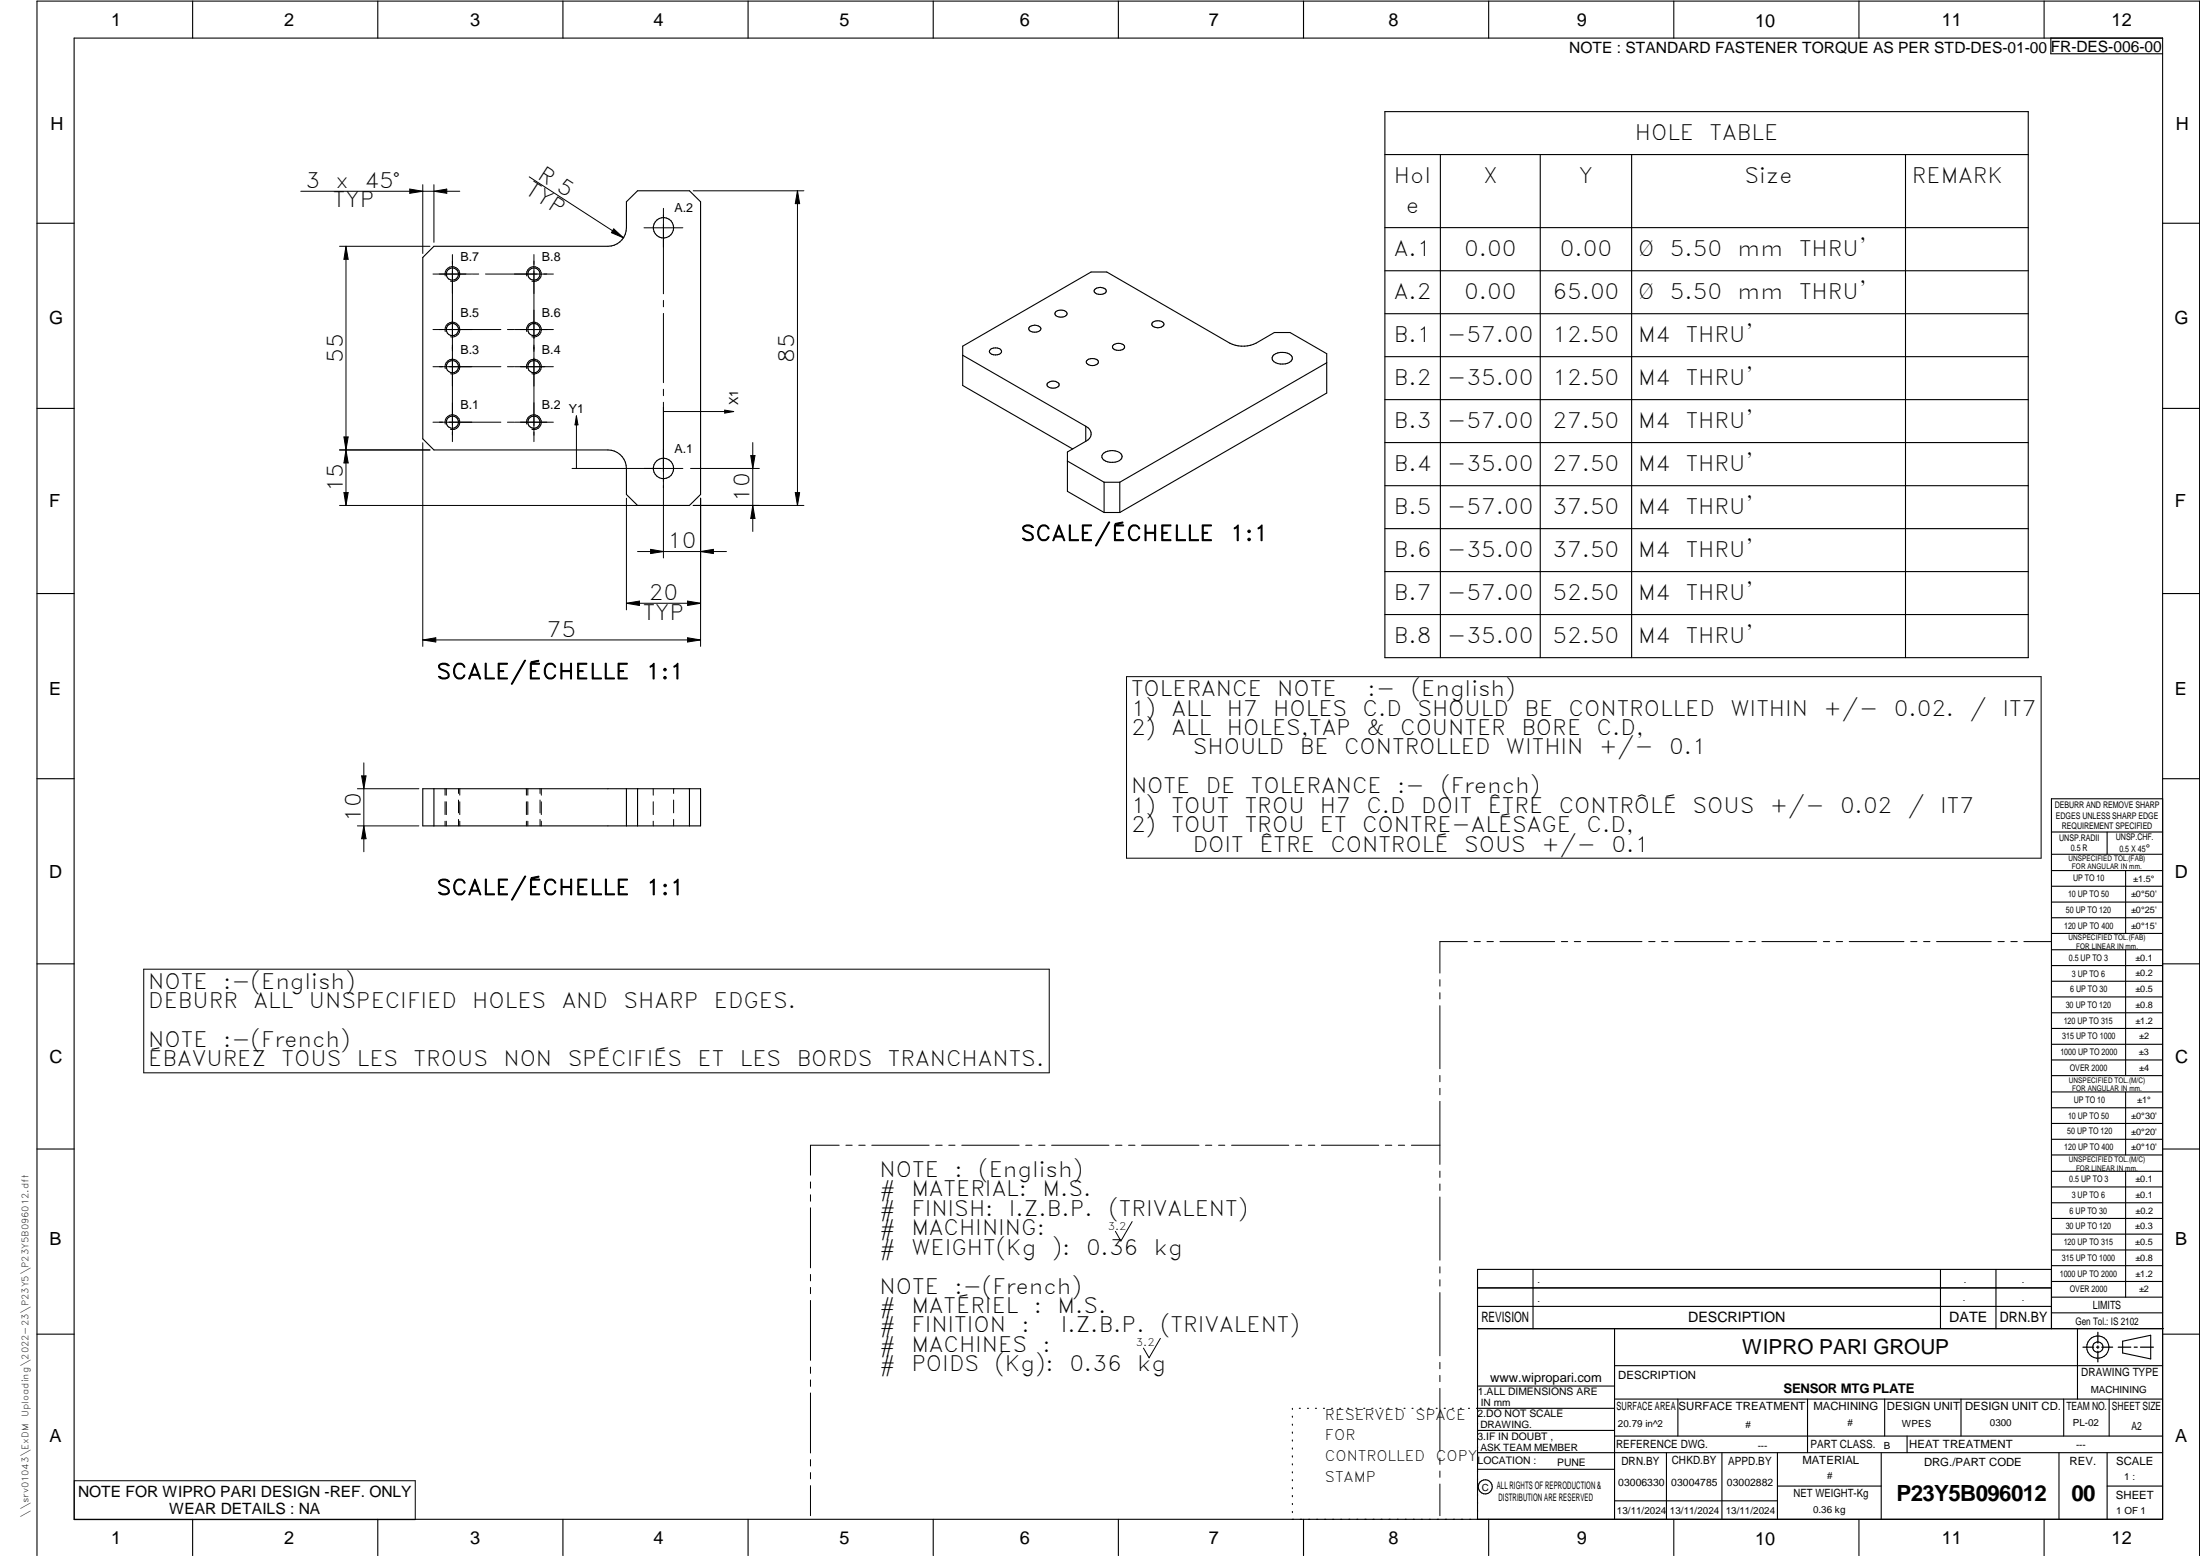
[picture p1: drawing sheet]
<svg xmlns="http://www.w3.org/2000/svg" width="594mm" height="420mm" viewBox="0 0 594 420" stroke-linecap="round" stroke-linejoin="round" font-family="sans-serif">
<g fill="none" stroke="#000" stroke-width=".3">
<path d="M20 10.3h564v400h-564zM52 .3v10M102 .3v10M152 .3v10M202 .3v10M252 .3v10M302 .3v10M352 .3v10M402 .3v10M452 .3v10M502 .3v10M552 .3v10"/>
<path d="M553.8 10.3v4.2h30.2M374 30.1h173.7v147.5h-173.7zM374 41.7h173.7M389 41.7v135.9M415.9 41.7v135.9M440.6 41.7v135.9M514.6 41.7v135.9M10 60.3h10M114.2 69.5l3-3h47a5 5 0 0 0 5-5v-7l3-3h14l3 3v79l-3 3h-14l-3-3v-7a5 5 0 0 0-5-5h-47l-3-3zM295.8 78a2.01 2.01 0 0 1 2.9 .6 1.93 1.93 0 0 1-3.3 0zM374 61.5h173.7M374 73.1h173.7"/>
<path d="M584 60.3h10M260 95.9l33.2 19.2M267.5 94.3a1.98 1.98 0 0 1 3 .6 1.93 1.93 0 0 1-3.3 0zM278.1 88.2a2.05 2.05 0 0 1 3 .6 1.93 1.93 0 0 1-3.3 0zM285.2 84.1a2.02 2.02 0 0 1 3 .6 1.93 1.93 0 0 1-3.3 0zM293.7 97.2a2.01 2.01 0 0 1 2.9 .5 1.89 1.89 0 0 1-3.3 0zM300.7 93.1a1.98 1.98 0 0 1 3 .6 1.93 1.93 0 0 1-3.3 0zM311.3 87a2.05 2.05 0 0 1 3 .5 1.89 1.89 0 0 1-3.3 0zM344 95.8a3.8 3.8 0 0 1 4.9 .6 1.68 1.68 0 0 1-1.8 1.9h-.7a2.7 2.7 0 0 1-2.9-1.4v-.4zM358.3 98l-55.9 32.2M374 84.7h173.7M374 96.3h173.7"/>
<path d="M10 110.3h10M283 103.3a1.92 1.92 0 0 1 3 .6 1.89 1.89 0 0 1-3.3 0zM293.2 119.2l-5 2.8v10.7l9.9 5.7M293.2 115.1v4.1M293.2 115.1a2.15 2.15 0 0 1 1.4 2 2.15 2.15 0 0 1-1.4 2.1M374 107.9h173.7M374 119.5h173.7M584 110.3h10M288.2 124.5l9.9 5.7M289.7 121.2l-29.7-17.1v-10.6l34.6-20.1h4.3l33.2 19.3a8.1 8.1 0 0 0 7.1 0l4.9-2.9h4.3l9.9 5.7v10.6l-55.9 32.3M298.1 122.3a3.7 3.7 0 0 1 4.8 .6 1.68 1.68 0 0 1-1.8 1.9h-.7a2.7 2.7 0 0 1-2.8-1.3l.1-.8zM298.1 138.4h4.3"/>
<path d="M298.1 130.2v8.2M298.1 130.2h4.3M302.4 130.2v8.2M374 131.1h173.7M374 142.7h173.7M374 154.3h173.7M10 160.3h10M374 165.9h173.7M584 160.3h10M10 210.3h10M114.2 213h75v10h-75zM117.2 213v10"/>
<path d="M169.2 213v10M172.2 213v10M186.2 213v10M584 215.7h-30v143.1M584 210.3h10M554 224.7h30M554 230.7h30M554 235.1h30M554 239.3h30M569 224.7v6M574 235.1v17M554 243.6h30"/>
<path d="M554 247.8h30M554 252.1h30M554 256.5h30M574 256.5v33.9M10 260.3h10M554 260.7h30M554 265h30M554 269.2h30M554 273.5h30M554 277.7h30M584 260.3h10M554 282h30"/>
<path d="M554 286.2h30M554 290.4h30M554 294.9h30M554 299.1h30M574 294.9v17M10 310.3h10M554 303.4h30M554 307.6h30M554 311.9h30M554 316.3h30M574 316.3v34M584 310.3h10"/>
<path d="M554 320.5h30M554 324.8h30M554 329h30M554 333.2h30M554 337.5h30M399 358.8h185.2M399 352.8h155M399 347.8h155M414 342.8v16M436 358.8v51.5M524 342.8v16M539 342.8v16"/>
<path d="M554 341.8h30M554 346h30M554 350.3h30M554 354.5h30M554 342.8h-155v67.5M561 358.8v19M10 360.3h10M399 374.3h37M436 377.8h148M453.1 377.8v10M488.1 377.8v14.5M508.9 377.8v10"/>
<path d="M529.5 377.8v10M557.3 377.8v10M569.5 377.8v10M573.2 362.2l7.6-1.6v6.3l-7.6-1.6zM584 368.8h-148M584 360.3h10M349 380.3v.3M349 382.4v.3M349 384.6v.3M349 386.7v.3M349 388.8v.3M349 391v.3"/>
<path d="M349 393.1v.3M349 395.3v.3M349 397.4v.3M349 399.5v.3M350.9 380.3h.2M353.1 380.3h.2M355.2 380.3h.3M357.4 380.3h.3M359.6 380.3h.3M361.7 380.3h.3M363.9 380.3h.3M366.1 380.3h.3"/>
<path d="M368.3 380.3h.2M370.4 380.3h.3M372.6 380.3h.3M374.8 380.3h.3M376.9 380.3h.4M379.1 380.3h.3M381.3 380.3h.3M383.4 380.3h.4M385.6 380.3h.3M387.8 380.3h.3M390 380.3h.3M392.2 380.3h.3"/>
<path d="M394.3 380.3h.3M396.5 380.3h.3M398.7 380.3h37.3M399 396.7h37M399 392.3h185M399 386.2h37M436 387.8h148M450 392.3v18M465 392.3v18M480 392.3v18M508 392.3v18M515 387.8v4.5"/>
<path d="M556 392.3v18M569 392.3v18M52 410.3v9.7M102 410.3v9.7M152 410.3v9.7M202 410.3v9.7M252 410.3v9.7M302 410.3v9.7M349 401.7v.3M349 403.8v.4M349 406v.3M349 408.1v.3"/>
<path d="M352 410.3v9.7M402 410.3v9.7M436 405.3h44M452 410.3v9.7M480 401.3h28M502 410.3v9.7M552 410.3v9.7M569 401.3h15M10 420v-419.7h584v419.7"/>
<circle cx="122.2" cy="74" r="1.64"/>
<circle cx="144.2" cy="74" r="1.64"/>
<circle cx="179.2" cy="61.5" r="2.76"/>
<circle cx="122.2" cy="99" r="1.66"/>
<circle cx="122.2" cy="89" r="1.64"/>
<circle cx="144.2" cy="99" r="1.66"/>
<circle cx="144.2" cy="89" r="1.64"/>
<circle cx="122.2" cy="114" r="1.66"/>
<circle cx="144.2" cy="114" r="1.66"/>
<circle cx="179.2" cy="126.5" r="2.75"/>
<circle cx="566.5" cy="363.7" r="1.39"/>
<circle cx="566.5" cy="363.8" r="3"/>
<circle cx="401.1" cy="401.5" r="1.9"/>
</g>
<g fill="none" stroke="#000" stroke-width=".27">
<path d="M81.2 51.6h43M110.7 51.1l3.5 .5-3.5 .6zM114.2 49.9v18.6M117.2 51.6l3.4-.5v1.1zM117.2 49.9v15.5M142.9 47.8l25.5 16.4M179.1 56.3v23M187.2 51.5h29.9M215.3 51.5l.6 3.5h-1.1zM215.3 51.5v85M91.7 66.5h24.4M93.4 66.5l.6 3.5h-1.1z"/>
<path d="M93.4 66.5v70M116.9 74h10.5M120.2 74.5a2 2 0 0 1 1.8-2.5 2 2 0 0 1 2.1 2.2 2 2 0 0 1-2.4 1.7M122.2 68.7v50.6M127.6 74h1.7M131.1 74h18.3M142.2 74.5a2 2 0 0 1 1.8-2.5 2 2 0 0 1 2.2 2.2 2 2 0 0 1-2.6 1.7M144.2 68.7v50.6M165.7 61.8l2.7 2.4-3.3-1.4zM173.9 61.5h10.5M120.2 99.5a2 2 0 0 1 1.7-2.5 2 2 0 0 1 2.2 2.1 2 2 0 0 1-2.4 1.8M120.2 89.5a2 2 0 0 1 1.7-2.5 2 2 0 0 1 2.2 2.1 2 2 0 0 1-2.4 1.8"/>
<path d="M135.2 99h-18.3M135.2 89h-18.3M137 99h1.8M137 89h1.8M138.9 99h10.5M138.9 89h10.5M142.2 99.5a2 2 0 0 1 1.8-2.5 2 2 0 0 1 2.2 2.2 2 2 0 0 1-2.6 1.7M142.2 89.5a2 2 0 0 1 1.8-2.5 2 2 0 0 1 2.2 2.2 2 2 0 0 1-2.6 1.7M179.1 81.1v1.7M179.1 84.6v18.7M92.9 118h1.1l-.6 3.5zM114.2 119.5v55"/>
<path d="M120.2 114.5a2 2 0 0 1 1.8-2.5 2 2 0 0 1 2.1 2.2 2 2 0 0 1-2.4 1.8M135.2 114h-18.3M137 114h1.8M138.9 114h10.5M142.2 114.5a2 2 0 0 1 1.8-2.5 2 2 0 0 1 2.2 2.2 2 2 0 0 1-2.6 1.8M155.7 112.3v14.2M155.7 112.3l.4 2.4h-.8zM179.1 105.1v1.7M179.1 108.6v42.1M179.1 111.1h19M195.7 110.7l2.4 .4-2.4 .4zM203.3 119.5v24"/>
<path d="M91.7 121.5h24.4M91.7 136.5h86.4M92.9 133h1.1l-.6 3.5zM93.4 121.5l.6 3.5h-1.1zM154.5 126.5h29.9M169.2 134.5v30.2M186.5 126.5h18.6M187.2 136.5h29.9M189.2 134.5v40M202.7 123h1.2l-.6 3.5zM203.3 136.5l.6 3.5h-1.2zM214.8 133h1.1l-.6 3.5z"/>
<path d="M172.2 148.9h24M175.7 148.3l3.4 .6-3.4 .6zM189.2 148.9l3.5-.6v1.2zM114.2 172.8h75M114.2 172.8l3.5-.6v1.2zM169.2 162.9h20M169.2 162.9l3.5-.6v1.2zM185.7 172.2l3.5 .6-3.5 .6zM185.7 162.3l3.5 .6-3.5 .6zM304.2 182.7h247v49h-247zM96.5 213h16.6M97.7 209.5h1.1l-.6 3.5z"/>
<path d="M98.2 206v24M120.2 213v1.7M120.2 216.5v3.5M120.5 213v1.7M120.5 216.5v3.5M123.8 213v1.2M123.8 216v3.5M124.2 213v1.7M124.2 216.5v3.5M142.1 213v1.7M142.1 216.5v3.5M142.5 213v1.7"/>
<path d="M142.5 216.5v3.5M145.8 213v1.2M145.8 216v3.5M146.2 213v1.7M146.2 216.5v3.5M176.4 213v1.7M176.4 216.5v3.5M181.9 213v1.2M181.9 216v3.5M96.5 223h16.6M98.2 223l.6 3.5h-1.1zM120.2 221.7v1.3"/>
<path d="M120.5 221.7v1.3M123.8 221.3v1.7M124.2 221.7v1.3M142.1 221.7v1.3M142.5 221.7v1.3M145.8 221.3v1.7M146.2 221.7v1.3M176.4 221.7v1.3M181.9 221.3v1.7M396.2 254.3h-7.4v8.5M398.1 254.3h1.6M401.5 254.3h1.8"/>
<path d="M405 254.3h14.8M421.6 254.3h1.7M425.1 254.3h1.7M428.6 254.3h14.8M445.2 254.3h1.7M448.7 254.3h1.7M452.2 254.3h14.8M468.8 254.3h1.7M472.3 254.3h1.7M475.8 254.3h14.8M492.4 254.3h1.7M495.8 254.3h1.8"/>
<path d="M499.4 254.3h14.7M516 254.3h1.6M519.4 254.3h1.8M522.9 254.3h14.8M539.5 254.3h1.7M543 254.3h1.7M546.5 254.3h7.4M38.8 261.7h244.5v28h-244.5zM388.8 264.5v1.8M388.8 268.1v1.6M388.8 271.6v17M388.8 290.4v1.7"/>
<path d="M388.8 293.9v1.7M388.8 297.4v17M218.9 319.2v1.6M226.6 309.2h-7.7v8.1M228.4 309.2h1.7M231.9 309.2h1.7M235.4 309.2h15.5M252.7 309.2h1.7M256.2 309.2h1.7M259.7 309.2h15.5M277 309.2h1.7M280.5 309.2h1.7"/>
<path d="M284 309.2h15.5M301.2 309.2h1.8M304.8 309.2h1.7M308.3 309.2h15.5M325.5 309.2h1.7M329.1 309.2h1.6M332.6 309.2h15.4M349.8 309.2h1.7M353.3 309.2h1.7M356.8 309.2h15.5M374.1 309.2h1.7M377.6 309.2h1.7"/>
<path d="M381.1 309.2h7.7M388.8 316.2v1.7M388.8 319.7v1.7M218.9 322.6v1.8M218.9 326.1v16.2M305.7 329.9l-3 5.2-1.5-2.6M388.8 323.2v17.1M218.9 344.1v1.8M218.9 347.6v1.7M218.9 351.2v16.1M388.8 342.1v1.6M388.8 345.6v1.7"/>
<path d="M388.8 349v17.1M218.9 369.1v1.7M218.9 372.6v1.8M218.9 376.1v16.2M313.3 361.4l-3 5.2-1.5-2.6M388.8 367.9v1.7M388.8 371.4v1.7M388.8 374.9v17M20.1 399.8h92v10.5h-92zM218.9 394.1v1.8M218.9 397.6v1.7M388.8 393.7v1.7"/>
<path d="M388.8 397.2v1.7M218.9 401.2v8.1M388.8 400.7v8.6"/>
</g>
<path d="M566.5 359.7v3M562.5 363.8h2.9M566.1 363.8h.7M566.5 363.4v.7M566.5 364.9v2.8M567.6 363.8h2.9M572 363.8h3.4M576.3 363.8h.8M578 363.8h3.5" fill="none" stroke="#000" stroke-width=".34"/>
<g fill="#000">
<path d="M110.7 51.1l3.5 .5-3.5 .6zM117.2 51.6l3.4-.5v1.1zM215.3 51.5l.6 3.5h-1.1zM93.4 66.5l.6 3.5h-1.1zM165.7 61.8l2.7 2.4-3.3-1.4zM92.9 118h1.1l-.6 3.5zM155.7 112.3l.4 2.4h-.8zM195.7 110.7l2.4 .4-2.4 .4zM92.9 133h1.1l-.6 3.5zM93.4 121.5l.6 3.5h-1.1zM203.3 136.5l.6 3.5h-1.2zM202.7 123h1.2l-.6 3.5z"/>
<path d="M214.8 133h1.1l-.6 3.5zM175.7 148.3l3.4 .6-3.4 .6zM189.2 148.9l3.5-.6v1.2zM114.2 172.8l3.5-.6v1.2zM169.2 162.9l3.5-.6v1.2zM185.7 172.2l3.5 .6-3.5 .6zM185.7 162.3l3.5 .6-3.5 .6zM97.7 209.5h1.1l-.6 3.5zM98.2 223l.6 3.5h-1.1z"/>
</g>
<g font-size="6">
<text x="512.1" y="405.2">P23Y5B096012</text>
<text x="559.4" y="405.2">00</text>
</g>
<g font-size="5.7">
<text x="441.5" y="37.8">HOLE</text>
<text x="461.7" y="37.8">TABLE</text>
<text x="82.5" y="50.8">3</text>
<text x="90.6" y="50.8">x</text>
<text x="98.4" y="50.8">45°</text>
<text x="141.6" y="52.1" transform="rotate(33 141.6 52.1)">TYP</text>
<text x="144.9" y="48" transform="rotate(33 144.9 48)">R 5</text>
<text x="376.4" y="49.5">Hol</text>
<text x="400.5" y="49.5">X</text>
<text x="426.3" y="49.5">Y</text>
<text x="471.1" y="49.5">Size</text>
<text x="516.3" y="49.5">REMARK</text>
<text x="89.9" y="56">TYP</text>
<text x="379.6" y="57.6">e</text>
<text x="376.4" y="69.2">A.1</text>
<text x="395.4" y="69.2">0.00</text>
<text x="421.2" y="69.2">0.00</text>
<text x="442.3" y="69.2">Ø</text>
<text x="450.9" y="69.2">5.50</text>
<text x="469.2" y="69.2">mm</text>
<text x="485.8" y="69.2">THRU'</text>
<text x="376.4" y="80.8">A.2</text>
<text x="395.4" y="80.8">0.00</text>
<text x="419.2" y="80.8">65.00</text>
<text x="442.3" y="80.8">Ø</text>
<text x="450.9" y="80.8">5.50</text>
<text x="469.2" y="80.8">mm</text>
<text x="485.8" y="80.8">THRU'</text>
<text x="376.4" y="92.4">B.1</text>
<text x="390.8" y="92.4">-57.00</text>
<text x="419.2" y="92.4">12.50</text>
<text x="442.3" y="92.4">M4</text>
<text x="455.2" y="92.4">THRU'</text>
<text x="92.6" y="98" transform="rotate(-90 92.6 98)">55</text>
<text x="214.5" y="98" transform="rotate(-90 214.5 98)">85</text>
<text x="376.4" y="104">B.2</text>
<text x="390.8" y="104">-35.00</text>
<text x="419.2" y="104">12.50</text>
<text x="442.3" y="104">M4</text>
<text x="455.2" y="104">THRU'</text>
<text x="376.4" y="115.7">B.3</text>
<text x="390.8" y="115.7">-57.00</text>
<text x="419.2" y="115.7">27.50</text>
<text x="442.3" y="115.7">M4</text>
<text x="455.2" y="115.7">THRU'</text>
<text x="376.4" y="127.3">B.4</text>
<text x="390.8" y="127.3">-35.00</text>
<text x="419.2" y="127.3">27.50</text>
<text x="442.3" y="127.3">M4</text>
<text x="455.2" y="127.3">THRU'</text>
<text x="92.6" y="133" transform="rotate(-90 92.6 133)">15</text>
<text x="202.4" y="135.5" transform="rotate(-90 202.4 135.5)">10</text>
<text x="376.4" y="138.9">B.5</text>
<text x="390.8" y="138.9">-57.00</text>
<text x="419.2" y="138.9">37.50</text>
<text x="442.3" y="138.9">M4</text>
<text x="455.2" y="138.9">THRU'</text>
<text x="180.2" y="148">10</text>
<text x="275.6" y="146">SCALE/ÉCHELLE</text>
<text x="332.1" y="146">1:1</text>
<text x="376.4" y="150.5">B.6</text>
<text x="390.8" y="150.5">-35.00</text>
<text x="419.2" y="150.5">37.50</text>
<text x="442.3" y="150.5">M4</text>
<text x="455.2" y="150.5">THRU'</text>
<text x="173.6" y="167.3">TYP</text>
<text x="175.2" y="162.1">20</text>
<text x="376.4" y="162.1">B.7</text>
<text x="390.8" y="162.1">-57.00</text>
<text x="419.2" y="162.1">52.50</text>
<text x="442.3" y="162.1">M4</text>
<text x="455.2" y="162.1">THRU'</text>
<text x="147.7" y="171.9">75</text>
<text x="376.4" y="173.7">B.8</text>
<text x="390.8" y="173.7">-35.00</text>
<text x="419.2" y="173.7">52.50</text>
<text x="442.3" y="173.7">M4</text>
<text x="455.2" y="173.7">THRU'</text>
<text x="117.8" y="183.3">SCALE/ÉCHELLE</text>
<text x="174.4" y="183.3">1:1</text>
<text x="305.4" y="188">TOLERANCE</text>
<text x="344.9" y="188">NOTE</text>
<text x="369.3" y="188">:-</text>
<text x="380.9" y="188">(English)</text>
<text x="305.4" y="193.2">1)</text>
<text x="316.4" y="193.2">ALL</text>
<text x="331.3" y="193.2">H7</text>
<text x="343.8" y="193.2">HOLES</text>
<text x="367.9" y="193.2">C.D</text>
<text x="382.8" y="193.2">SHOULD</text>
<text x="411.7" y="193.2">BE</text>
<text x="423.6" y="193.2">CONTROLLED</text>
<text x="467.3" y="193.2">WITHIN</text>
<text x="492.4" y="193.2">+/-</text>
<text x="511.4" y="193.2">0.02.</text>
<text x="531.9" y="193.2">/</text>
<text x="540.8" y="193.2">IT7</text>
<text x="305.4" y="198.5">2)</text>
<text x="316.4" y="198.5">ALL</text>
<text x="322.1" y="203.7">SHOULD</text>
<text x="331.3" y="198.5">HOLES,TAP</text>
<text x="351" y="203.7">BE</text>
<text x="363" y="203.7">CONTROLLED</text>
<text x="369" y="198.5">&amp;</text>
<text x="378.1" y="198.5">COUNTER</text>
<text x="406.6" y="203.7">WITHIN</text>
<text x="410.8" y="198.5">BORE</text>
<text x="431.1" y="198.5">C.D,</text>
<text x="431.8" y="203.7">+/-</text>
<text x="450.8" y="203.7">0.1</text>
<text x="305.4" y="214.2">NOTE</text>
<text x="325.6" y="214.2">DE</text>
<text x="337.8" y="214.2">TOLERANCE</text>
<text x="377.3" y="214.2">:-</text>
<text x="388.9" y="214.2">(French)</text>
<text x="97.4" y="222" transform="rotate(-90 97.4 222)">10</text>
<text x="305.4" y="219.5">1)</text>
<text x="316.4" y="219.5">TOUT</text>
<text x="336.1" y="219.5">TROU</text>
<text x="356.4" y="219.5">H7</text>
<text x="369" y="219.5">C.D</text>
<text x="383.8" y="219.5">DOIT</text>
<text x="401.7" y="219.5">ÊTRE</text>
<text x="420.9" y="219.5">CONTRÔLÉ</text>
<text x="457.1" y="219.5">SOUS</text>
<text x="477.9" y="219.5">+/-</text>
<text x="496.9" y="219.5">0.02</text>
<text x="515.2" y="219.5">/</text>
<text x="523.9" y="219.5">IT7</text>
<text x="305.4" y="224.7">2)</text>
<text x="316.4" y="224.7">TOUT</text>
<text x="336.1" y="224.7">TROU</text>
<text x="356.4" y="224.7">ET</text>
<text x="367.9" y="224.7">CONTRE-ALÉSAGE</text>
<text x="428.4" y="224.7">C.D,</text>
<text x="322.1" y="230">DOIT</text>
<text x="340.1" y="230">ÊTRE</text>
<text x="359.2" y="230">CONTROLÉ</text>
<text x="395.4" y="230">SOUS</text>
<text x="416.2" y="230">+/-</text>
<text x="435.2" y="230">0.1</text>
<text x="117.9" y="241.6">SCALE/ÉCHELLE</text>
<text x="174.4" y="241.6">1:1</text>
<text x="40" y="267">NOTE</text>
<text x="60.2" y="267">:-(English)</text>
<text x="40" y="272.2">DEBURR</text>
<text x="68.5" y="272.2">ALL</text>
<text x="83.4" y="272.2">UNSPECIFIED</text>
<text x="127.5" y="272.2">HOLES</text>
<text x="151.7" y="272.2">AND</text>
<text x="168.4" y="272.2">SHARP</text>
<text x="192.7" y="272.2">EDGES.</text>
<text x="40" y="282.7">NOTE</text>
<text x="40" y="288">ÉBAVUREZ</text>
<text x="60.2" y="282.7">:-(French)</text>
<text x="76" y="288">TOUS</text>
<text x="96.3" y="288">LES</text>
<text x="111.7" y="288">TROUS</text>
<text x="136" y="288">NON</text>
<text x="153.3" y="288">SPÉCIFIÉS</text>
<text x="188.4" y="288">ET</text>
<text x="199.8" y="288">LES</text>
<text x="215.1" y="288">BORDS</text>
<text x="239.8" y="288">TRANCHANTS.</text>
<text x="237.5" y="317.8">NOTE</text>
<text x="257.7" y="317.8">:</text>
<text x="264.1" y="317.8">(English)</text>
<text x="237.5" y="323">#</text>
<text x="246.1" y="323">MATERIAL:</text>
<text x="281.5" y="323">M.S.</text>
<text x="237.5" y="328.3">#</text>
<text x="246.1" y="328.3">FINISH:</text>
<text x="272.4" y="328.3">I.Z.B.P.</text>
<text x="299.3" y="328.3">(TRIVALENT)</text>
<text x="237.5" y="333.5">#</text>
<text x="246.1" y="333.5">MACHINING:</text>
<text x="237.5" y="338.8">#</text>
<text x="246.1" y="338.8">WEIGHT(Kg</text>
<text x="284" y="338.8">):</text>
<text x="293.3" y="338.8">0.36</text>
<text x="311.6" y="338.8">kg</text>
<text x="237.5" y="349.3">NOTE</text>
<text x="257.7" y="349.3">:-(French)</text>
<text x="237.5" y="354.5">#</text>
<text x="237.5" y="359.8">#</text>
<text x="246.1" y="359.8">FINITION</text>
<text x="246.1" y="354.5">MATÉRIEL</text>
<text x="275.8" y="359.8">:</text>
<text x="279.2" y="354.5">:</text>
<text x="285.6" y="354.5">M.S.</text>
<text x="286.4" y="359.8">I.Z.B.P.</text>
<text x="313.3" y="359.8">(TRIVALENT)</text>
<text x="237.5" y="365">#</text>
<text x="246.1" y="365">MACHINES</text>
<text x="281.5" y="365">:</text>
<text x="237.5" y="370.3">#</text>
<text x="246.1" y="370.3">POIDS</text>
<text x="268.5" y="370.3">(Kg):</text>
<text x="288.8" y="370.3">0.36</text>
<text x="307.1" y="370.3">kg</text>
</g>
<text font-size="5.6" x="470.5" y="365.5">WIPRO PARI GROUP</text>
<g font-size="4.9">
<text x="30" y="6.9">1</text>
<text x="76.7" y="6.9">2</text>
<text x="127" y="6.9">3</text>
<text x="176.5" y="6.9">4</text>
<text x="226.7" y="6.9">5</text>
<text x="275.4" y="6.9">6</text>
<text x="326.4" y="6.9">7</text>
<text x="375" y="6.9">8</text>
<text x="425.8" y="6.9">9</text>
<text x="473.9" y="7.3">10</text>
<text x="524.3" y="6.9">11</text>
<text x="570.2" y="6.9">12</text>
<text x="13.6" y="35.1">H</text>
<text x="587.6" y="35.1">H</text>
<text x="13.2" y="87.5">G</text>
<text x="587.2" y="87.5">G</text>
<text x="13.2" y="137">F</text>
<text x="587.2" y="137">F</text>
<text x="13.2" y="187.6">E</text>
<text x="587.2" y="187.6">E</text>
<text x="13.2" y="237">D</text>
<text x="587.2" y="237">D</text>
<text x="13.4" y="287.1">C</text>
<text x="587.4" y="287.1">C</text>
<text x="13.4" y="336.2">B</text>
<text x="587.4" y="336.2">B</text>
<text x="13.4" y="389.3">A</text>
<text x="587.4" y="389.3">A</text>
<text x="30" y="416.9">1</text>
<text x="76.7" y="416.9">2</text>
<text x="127" y="416.9">3</text>
<text x="176.5" y="416.9">4</text>
<text x="226.7" y="416.9">5</text>
<text x="275.4" y="416.9">6</text>
<text x="326.4" y="416.9">7</text>
<text x="375" y="416.9">8</text>
<text x="425.8" y="416.9">9</text>
<text x="473.9" y="417.3">10</text>
<text x="524.3" y="416.9">11</text>
<text x="570.2" y="416.9">12</text>
</g>
<g font-size="4.2">
<text x="423.7" y="14.3">NOTE : STANDARD FASTENER TORQUE AS PER STD-DES-01-00</text>
<text x="553.8" y="14">FR-DES-006-00</text>
<text x="21.1" y="404.3">NOTE FOR WIPRO PARI DESIGN -REF. ONLY</text>
<text x="45.7" y="408.8">WEAR DETAILS : NA</text>
</g>
<g font-size="3.9">
<text x="400" y="357.1">REVISION</text>
<text x="455.9" y="357.1">DESCRIPTION</text>
<text x="526.4" y="357.1">DATE</text>
<text x="540" y="357.1">DRN.BY</text>
<text x="357.8" y="383.3">RESERVED</text>
<text x="382.3" y="383.3">SPACE</text>
<text x="357.8" y="388.9">FOR</text>
<text x="357.8" y="394.5">CONTROLLED</text>
<text x="387.8" y="394.5">COPY</text>
<text x="357.8" y="400">STAMP</text>
</g>
<text font-size="3.6" x="481.6" y="376.1">SENSOR MTG PLATE</text>
<text font-size="3.5" x="402.4" y="373.3">www.wipropari.com</text>
<g font-size="3.4">
<text x="182.1" y="57.2">A.2</text>
<text x="124.3" y="70.5">B.7</text>
<text x="146.3" y="70.5">B.8</text>
<text x="124.3" y="85.5">B.5</text>
<text x="146.3" y="85.5">B.6</text>
<text x="124.3" y="95.5">B.3</text>
<text x="146.3" y="95.5">B.4</text>
<text x="124.3" y="110.5">B.1</text>
<text x="146.3" y="110.5">B.2</text>
<text x="153.6" y="111.5">Y1</text>
<text x="199.3" y="109.4" transform="rotate(-90 199.3 109.4)">X1</text>
<text x="182.1" y="122.2">A.1</text>
</g>
<g font-size="3.1">
<text x="565.1" y="353.5">LIMITS</text>
<text x="562" y="371.7">DRAWING TYPE</text>
<text x="437" y="372.3">DESCRIPTION</text>
<text x="436.5" y="380.8">SURFACE AREA</text>
<text x="453.3" y="380.8">SURFACE TREATMENT</text>
<text x="489.7" y="380.8">MACHINING</text>
<text x="509.5" y="380.8">DESIGN UNIT</text>
<text x="530.6" y="380.8">DESIGN UNIT CD.</text>
<text x="558" y="380.6">TEAM NO.</text>
<text x="570.3" y="380.7">SHEET SIZE</text>
<text x="575.6" y="386.1">A2</text>
<text x="436.4" y="391.1">REFERENCE DWG.</text>
<text x="437.8" y="395.5">DRN.BY</text>
<text x="451.4" y="395.4">CHKD.BY</text>
<text x="466.6" y="395.5">APPD.BY</text>
<text x="486.7" y="395.4">MATERIAL</text>
<text x="488.9" y="390.9">PART CLASS.</text>
<text x="515.6" y="390.9">HEAT TREATMENT</text>
<text x="519.6" y="395.9">DRG./PART CODE</text>
<text x="558.9" y="395.5">REV.</text>
<text x="571.4" y="395.6">SCALE</text>
<text x="484.3" y="404.2">NET WEIGHT-Kg</text>
<text x="571.4" y="404.7">SHEET</text>
</g>
<text font-size="3" x="579.5" y="230.1">°</text>
<g font-size="2.8">
<text x="299.1" y="332.1">3.2</text>
<text x="560.4" y="357.7">Gen Tol.: IS 2102</text>
<text x="306.7" y="363.6">3.2</text>
<text x="399.1" y="376.6">1.ALL DIMENSIONS ARE</text>
<text x="399" y="382.7">2.DO NOT SCALE</text>
<text x="399" y="388.7">3.IF IN DOUBT ,</text>
<text x="399" y="395.4">LOCATION :</text>
<text x="420.5" y="396">PUNE</text>
<text x="404.2" y="402">ALL RIGHTS OF REPRODUCTION &amp;</text>
<text x="437" y="401.2">03006330</text>
<text x="451.3" y="401.2">03004785</text>
<text x="466.3" y="401.2">03002882</text>
<text x="404.7" y="405.4">DISTRIBUTION ARE RESERVED</text>
</g>
<g font-size="2.7">
<text x="564.6" y="376.2">MACHINING</text>
<text x="399.9" y="379.7">IN mm</text>
<text x="399.7" y="385.7">DRAWING.</text>
<text x="436.9" y="385.4">20.79 in^2</text>
<text x="471.4" y="385.5">#</text>
<text x="498.9" y="385">#</text>
<text x="513.6" y="385.3">WPES</text>
<text x="537.3" y="385.1">0300</text>
<text x="559.7" y="385.1">PL-02</text>
<text x="399.7" y="391.8">ASK TEAM MEMBER</text>
<text x="474.6" y="391.2">---</text>
<text x="508.7" y="391.2">B</text>
<text x="560.6" y="391.1">---</text>
<text x="493.4" y="399.5">#</text>
<text x="573.6" y="399.7">1 :</text>
<text x="400.1" y="402.5">C</text>
<text x="436.6" y="408.7">13/11/2024</text>
<text x="450.9" y="408.8">13/11/2024</text>
<text x="466" y="408.9">13/11/2024</text>
<text x="489.6" y="408.5">0.36 kg</text>
<text x="571.4" y="408.7">1 OF 1</text>
</g>
<g font-size="2.5">
<text x="554.9" y="218.3">DEBURR AND REMOVE SHARP</text>
<text x="555.2" y="221">EDGES UNLESS SHARP EDGE</text>
<text x="556.1" y="227.1">UNSP.RADII</text>
<text x="556.8" y="223.8">REQUIREMENT SPECIFIED</text>
<text x="571.4" y="226.9">UNSP.CHF.</text>
<text x="559.2" y="229.9">0.5 R</text>
<text x="572.3" y="230.1">0.5 X 45</text>
<text x="559.8" y="238">UP TO 10</text>
<text x="576.1" y="238.1">±1.5°</text>
<text x="558.5" y="242.2">10 UP TO 50</text>
<text x="575.5" y="242.3">±0°50'</text>
<text x="557.4" y="250.7">120 UP TO 400</text>
<text x="557.9" y="246.5">50 UP TO 120</text>
<text x="575.5" y="250.7">±0°15'</text>
<text x="575.5" y="246.5">±0°25'</text>
<text x="558.7" y="259.4">0.5 UP TO 3</text>
<text x="559.5" y="263.7">3 UP TO 6</text>
<text x="576.6" y="263.6">±0.2</text>
<text x="576.6" y="259.4">±0.1</text>
<text x="559" y="267.9">6 UP TO 30</text>
<text x="576.6" y="267.9">±0.5</text>
<text x="557.8" y="272.2">30 UP TO 120</text>
<text x="576.6" y="272.2">±0.8</text>
<text x="556.9" y="280.7">315 UP TO 1000</text>
<text x="557.3" y="276.4">120 UP TO 315</text>
<text x="576.6" y="276.4">±1.2</text>
<text x="577.7" y="280.7">±2</text>
<text x="556.4" y="284.9">1000 UP TO 2000</text>
<text x="577.6" y="284.9">±3</text>
<text x="558.9" y="289.2">OVER 2000</text>
<text x="577.7" y="289.3">±4</text>
<text x="560" y="297.9">UP TO 10</text>
<text x="577.1" y="297.9">±1°</text>
<text x="558.5" y="302.1">10 UP TO 50</text>
<text x="575.5" y="302.1">±0°30'</text>
<text x="557.4" y="310.6">120 UP TO 400</text>
<text x="558.2" y="306.3">50 UP TO 120</text>
<text x="575.5" y="310.6">±0°10'</text>
<text x="575.5" y="306.4">±0°20'</text>
<text x="558.8" y="319.2">0.5 UP TO 3</text>
<text x="559.4" y="323.4">3 UP TO 6</text>
<text x="576.6" y="319.2">±0.1</text>
<text x="576.6" y="323.5">±0.1</text>
<text x="558.9" y="327.7">6 UP TO 30</text>
<text x="576.7" y="327.7">±0.2</text>
<text x="557.8" y="332">30 UP TO 120</text>
<text x="576.6" y="332">±0.3</text>
<text x="556.8" y="340.5">315 UP TO 1000</text>
<text x="557.3" y="336.3">120 UP TO 315</text>
<text x="576.6" y="336.3">±0.5</text>
<text x="576.6" y="340.5">±0.8</text>
<text x="415.2" y="346.4">.</text>
<text x="530.3" y="346.5">.</text>
<text x="545.9" y="346.4">.</text>
<text x="556.2" y="344.7">1000 UP TO 2000</text>
<text x="576.6" y="344.7">±1.2</text>
<text x="415.2" y="351.5">.</text>
<text x="530" y="351.3">.</text>
<text x="545.9" y="351.4">.</text>
<text x="558.9" y="349">OVER 2000</text>
<text x="577.6" y="349">±2</text>
</g>
<g font-size="2.4">
<text x="7.7" y="382.7" transform="rotate(-90 7.7 382.7)">Uploading\2022-23\P23Y5\P23Y5B096012.dft</text>
<text x="7.7" y="409.8" transform="rotate(-90 7.7 409.8)">\\srv01043\ExDM</text>
</g>
<g font-size="2.1">
<text x="558.5" y="232.4">UNSPECIFIED TOL.(FAB)</text>
<text x="559.5" y="234.7">FOR ANGULAR IN mm.</text>
<text x="558.6" y="253.9">UNSPECIFIED TOL.(FAB)</text>
<text x="560.7" y="256.3">FOR LINEAR IN mm.</text>
<text x="558.7" y="292.3">UNSPECIFIED TOL.(M/C)</text>
<text x="559.6" y="294.7">FOR ANGULAR IN mm.</text>
<text x="558.7" y="313.7">UNSPECIFIED TOL.(M/C)</text>
<text x="560.6" y="316.1">FOR LINEAR IN mm.</text>
</g>
</svg>
